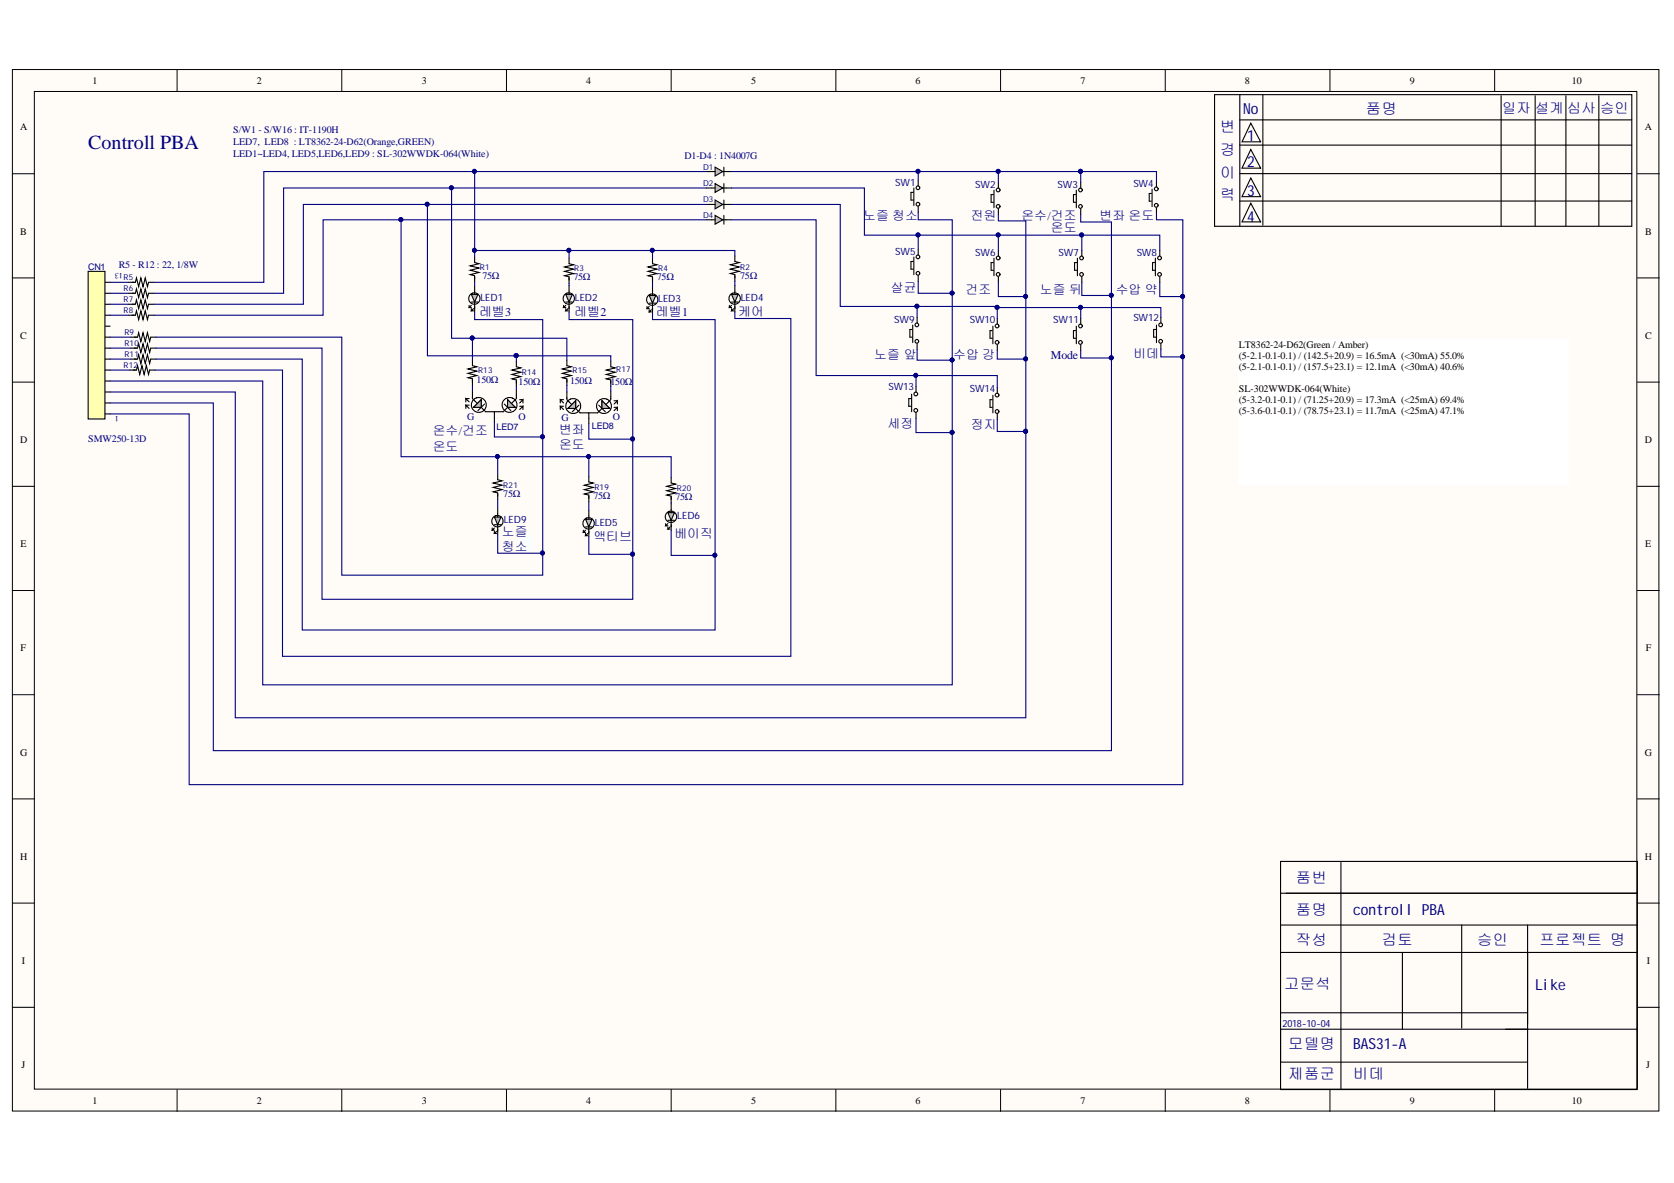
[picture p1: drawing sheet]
<svg xmlns="http://www.w3.org/2000/svg" width="297mm" height="210mm" viewBox="0 0 297 210" stroke-linecap="round" stroke-linejoin="round" font-family="sans-serif">
<g fill="#fffcf8" stroke="#000" stroke-width=".18">
<path d="M2.2 12.3h292.2v184.8h-292.2z"/>
<path d="M6.1 16.2h284.3v177h-284.3z"/>
</g>
<g fill="none" stroke="#000" stroke-width=".18">
<path d="M31.4 12.3v3.9M60.6 12.3v3.9M89.9 12.3v3.9M119.1 12.3v3.9M148.3 12.3v3.9M177.5 12.3v3.9M206.8 12.3v3.9M236 12.3v3.9M265.2 12.3v3.9M2.2 30.8h3.9M290.5 30.8h3.9M2.2 49.3h3.9"/>
<path d="M290.5 49.3h3.9M2.2 67.8h3.9M290.5 67.8h3.9M2.2 86.3h3.9M290.5 86.3h3.9M2.2 104.8h3.9M290.5 104.8h3.9M2.2 123.3h3.9M290.5 123.3h3.9M2.2 141.8h3.9M290.5 141.8h3.9M2.2 178.7h3.9"/>
<path d="M2.2 160.2h3.9M290.5 178.7h3.9M290.5 160.2h3.9M31.4 193.3v3.9M60.6 193.3v3.9M89.9 193.3v3.9M119.1 193.3v3.9M148.3 193.3v3.9M177.5 193.3v3.9M206.8 193.3v3.9M236 193.3v3.9M265.2 193.3v3.9"/>
</g>
<g fill="none" stroke="#000" stroke-width=".19">
<path d="M215.5 16.8h74v23.3h-74zM220 16.8v23.3M224.1 16.8v23.2M266.4 17v23.1M272.4 17v23.1M277.9 17v23.1M283.7 17v23.1M220 21.3h69.5M220 25.7h69.5M220 30.8h69.5M220 35.7h69.5M221.9 21.9l1.8 3.3h-3.3z"/>
<path d="M221.9 26.5l1.8 3.3h-3.3zM221.9 31.6l1.8 3.3h-3.3zM221.9 36.1l1.8 3.3h-3.3zM84.2 50.7v.9M84.2 54.4v.9M227.2 158.5h63.3M237.9 153v40.3M227.2 169h43.9v13.6h-43.9v5.9h43.9M227.2 179.7h43.9M227.2 164.1h63.3M248.8 169v13.6M259.4 164.1v18.3"/>
<path d="M271.1 164.1v17.5M271.1 169h19.4M267.2 182.6h23.3M271.1 182.4v10.7M290.5 193.1v-40.3h-63.3v40.5h63.3"/>
</g>
<path d="M83.6 52.2h1.2l-.6 1.4z" fill="#c0c0c0"/>
<g fill="none" stroke="#000" stroke-width=".19">
<path d="M83.2 54.2v.4M83.6 52.2h1.2l-.6 1.4zM83.6 54.2l-.4 .4h.4M83.6 53.6h1.2M83.6 54.8v.4M84 54.8l-.4 .4h.4M84.2 51.6v.6M84.2 53.6v1.2M83.8 69.4v.9M84 72.3l1.4-1.4v1.4zM84.2 71.1l1.6 1.6M84.5 70.6a1.32 1.32 0 0 1 1.8 1.4 1.32 1.32 0 0 1-2 1 1.32 1.32 0 0 1-.2-2.2l.4-.2"/>
<path d="M86 71.7l-1.2 1.2M87.7 74v1"/>
<circle cx="84.2" cy="53" r="1.01"/>
</g>
<path d="M84 72.3l1.4-1.4v1.4z" fill="#c0c0c0"/>
<g fill="none" stroke="#000" stroke-width=".19">
<path d="M82.7 71.3v-.6l.5 .6M82.7 72.5v-.6l.5 .6M82.7 70.7h.5M82.7 71.9h.5M83.8 70.5v.2l.4 .4M84 72.3l1.4-1.4v1.4zM85.8 72.7l.4 .4M89.5 71.7l1.2 1.2M90.1 70.9l1.3 1.4h-1.3zM91.2 71.1l-1.5 1.6M91.6 69.2v.9"/>
<circle cx="90.4" cy="71.8" r="1.32"/>
</g>
<path d="M90.1 70.9l1.3 1.4h-1.3z" fill="#c0c0c0"/>
<g fill="none" stroke="#000" stroke-width=".19">
<path d="M83.8 70.3v.2M86.2 73.1h1.5v.9M89.7 72.7l-.4 .4h-1.6M90.1 70.9l1.3 1.4h-1.3zM91.6 70.1v.6l-.4 .4M92.2 71.5l.6-.6v.6M92.2 72.7l.6-.6v.6M92.2 70.9h.6M92.2 72.1h.6M100.6 69.6v.9M100.8 72.5l1.3-1.4v1.4zM101 71.3l1.5 1.6"/>
<path d="M101.3 70.8a1.32 1.32 0 0 1 1.7 1.3 1.32 1.32 0 0 1-1.9 1.1 1.32 1.32 0 0 1-.2-2.2l.3-.2M102.7 71.9l-1.1 1.2M104.5 74.2v1"/>
</g>
<path d="M100.8 72.5l1.3-1.4v1.4z" fill="#c0c0c0"/>
<g fill="none" stroke="#000" stroke-width=".19">
<path d="M99.4 71.5v-.6l.6 .6M99.4 72.7v-.6l.6 .6M99.4 70.9h.6M99.4 72.1h.6M100.6 70.7v.2l.4 .4M100.8 72.5l1.3-1.4v1.4zM102.5 72.9l.4 .4M106.2 71.9l1.2 1.2M106.8 71.1l1.4 1.4h-1.4zM108 71.3l-1.6 1.6M108.4 69.4v.9"/>
<circle cx="107.2" cy="72" r="1.32"/>
</g>
<path d="M106.8 71.1l1.4 1.4h-1.4z" fill="#c0c0c0"/>
<g fill="none" stroke="#000" stroke-width=".19">
<path d="M18.6 50.1h.9M18.6 59.8h.9M18.6 57.9h.9M18.6 55.9h.9M18.6 54h.9M18.6 52h.9M22.9 50.1h1.1l.2-.8 .4 1.6 .4-1.6 .4 1.6 .4-1.6 .4 1.6 .2-.8h.9M18.6 71.5h.9M18.6 73.4h.9M18.6 69.6h.9M18.6 67.6h.9M18.6 65.7h.9"/>
<path d="M18.6 63.7h.9M18.6 61.8h.9M100.6 70.5v.2M102.9 73.3h1.6v.9M106.4 72.9l-.4 .4h-1.5M106.8 71.1l1.4 1.4h-1.4zM108.4 70.3v.6l-.4 .4M109 71.7l.5-.6v.6M109 72.9l.5-.6v.6M109 71.1h.5M109 72.3h.5"/>
</g>
<path d="M15.6 48.1h3v26.2h-3z" fill="#ffffb0" stroke="#000" stroke-width=".19"/>
<path d="M125.3 30.4h1M128.8 30.4h1M84.2 45.6v1l.8 .2-1.6 .4 1.6 .4-1.6 .4 1.6 .3-1.6 .4 .8 .2v1.2" fill="none" stroke="#000" stroke-width=".19"/>
<path d="M126.9 29.7l1.4 .7-1.4 .8z" fill="#c0c0c0"/>
<path d="M125.3 33.4h1M126.3 30.4h.6M126.9 29.7l1.4 .7-1.4 .8zM128.3 30.4h.5M128.4 29.7v1.5M128.8 33.4h1" fill="none" stroke="#000" stroke-width=".19"/>
<path d="M126.9 32.6l1.4 .8-1.4 .7z" fill="#c0c0c0"/>
<path d="M125.3 36.3h1M126.3 33.4h.6M126.9 32.6l1.4 .8-1.4 .7zM128.3 33.4h.5M128.4 32.6v1.5M128.8 36.3h1" fill="none" stroke="#000" stroke-width=".19"/>
<path d="M126.9 35.5l1.4 .8-1.4 .8z" fill="#c0c0c0"/>
<path d="M125.3 39h1M126.3 36.3h.6M126.9 35.5l1.4 .8-1.4 .8zM128.3 36.3h.5M128.4 35.5v1.6M128.8 39h1" fill="none" stroke="#000" stroke-width=".19"/>
<path d="M126.9 38.2l1.4 .8-1.4 .8z" fill="#c0c0c0"/>
<path d="M126.3 39h.6M126.9 38.2l1.4 .8-1.4 .8zM128.3 39h.5M128.4 38.2v1.6M101 50.7v.9M101 54.4v.9" fill="none" stroke="#000" stroke-width=".19"/>
<path d="M100.4 52.2h1.2l-.6 1.4z" fill="#c0c0c0"/>
<path d="M100 54.2v.4M100.4 52.2h1.2l-.6 1.4zM100.4 54.2l-.4 .4h.4M100.4 53.6h1.2M100.4 54.8v.4M100.6 52a1.01 1.01 0 0 1 1.3 1 1.01 1.01 0 0 1-1.4 .9 1.01 1.01 0 0 1-.3-1.7l.4-.2M100.8 54.8l-.4 .4h.4M101 51.6v.6M101 53.6v1.2M115.8 50.9v.9M115.8 54.6v.9" fill="none" stroke="#000" stroke-width=".19"/>
<path d="M115.2 52.4h1.2l-.6 1.4z" fill="#c0c0c0"/>
<path d="M114.8 54.4v.4M115.2 52.4h1.2l-.6 1.4zM115.2 54.4l-.4 .4h.4M115.2 53.8h1.2M115.2 55v.3M115.4 52.2a1.01 1.01 0 0 1 1.3 1 1.01 1.01 0 0 1-1.4 .9 1.01 1.01 0 0 1-.3-1.7l.4-.2M115.6 55l-.4 .3h.4M115.8 51.8v.6M115.8 53.8v1.2M119.1 89.4v1M119.1 93.1v1" fill="none" stroke="#000" stroke-width=".19"/>
<path d="M118.5 91h1.2l-.6 1.3z" fill="#c0c0c0"/>
<g fill="none" stroke="#000" stroke-width=".19">
<path d="M104.5 90.6v.9M104.5 94.3v.9M118.1 92.9v.4M118.5 91h1.2l-.6 1.3zM118.5 92.9l-.4 .4h.4M118.5 92.3h1.2M118.5 93.5v.4M118.9 93.5l-.4 .4h.4M119.1 90.4v.6M119.1 92.3v1.2"/>
<circle cx="119.1" cy="91.7" r="1.01"/>
</g>
<path d="M103.9 92.1h1.2l-.6 1.4z" fill="#c0c0c0"/>
<g fill="none" stroke="#000" stroke-width=".19">
<path d="M22.9 52h1.1l.2-.7 .4 1.5 .4-1.5 .4 1.5 .4-1.5 .4 1.5 .2-.8h.9M22.9 54h1.1l.2-.8 .4 1.6 .4-1.6 .4 1.6 .4-1.6 .4 1.6 .2-.8h.9M22.9 55.9h1.1l.2-.7 .4 1.5 .4-1.5 .4 1.5 .4-1.5 .4 1.5 .2-.8h.9M23.2 59.8h1.2l.2-.8 .4 1.6 .4-1.6 .4 1.6 .4-1.6 .4 1.6 .1-.8h1M101 45.8v1l.8 .2-1.6 .4 1.6 .4-1.6 .3 1.6 .4-1.6 .4 .8 .2v1.2M115.8 45.8v1l.8 .2-1.6 .4 1.6 .4-1.6 .3 1.6 .4-1.6 .4 .8 .2v1.2M130.4 50.7v.9M130.4 54.4v.9M23.2 61.8h1.2l.2-.8 .4 1.5 .4-1.5 .4 1.5 .4-1.5 .4 1.5 .1-.7h1M23.2 63.7h1.2l.2-.8 .4 1.6 .4-1.6 .4 1.6 .4-1.6 .4 1.6 .1-.8h1M83.8 63.9v1l.8 .2-1.5 .4 1.5 .4-1.5 .3 1.5 .4-1.5 .4 .7 .2v1.2M91.6 64.1v1l.8 .2-1.6 .4 1.6 .4-1.6 .3 1.6 .4-1.6 .4 .8 .2v1.2"/>
<path d="M100.6 63.9v1l.8 .2-1.6 .4 1.6 .4-1.6 .3 1.6 .4-1.6 .4 .8 .2v1.2M108.4 64.1v1l.8 .2-1.6 .4 1.6 .4-1.6 .3 1.6 .4-1.6 .4 .8 .2v1.2M103.5 94.1v.4M103.9 92.1h1.2l-.6 1.4zM103.9 94.1l-.4 .4h.4M103.9 93.5h1.2M103.9 94.7v.3M104.1 91.9a1.01 1.01 0 0 1 1.4 1 1.01 1.01 0 0 1-1.5 .9 1.01 1.01 0 0 1-.3-1.7l.4-.2M104.3 94.7l-.4 .3h.4M104.5 84.5v1l.8 .2-1.6 .4 1.6 .4-1.6 .4 1.6 .4-1.6 .4 .8 .1v1.2M104.5 91.5v.6M104.5 93.5v1.2"/>
<path d="M119.1 84.7v1l.8 .2-1.6 .4 1.6 .4-1.6 .4 1.6 .4-1.6 .3 .8 .2v1.2"/>
</g>
<path d="M129.8 52.2h1.2l-.6 1.4z" fill="#c0c0c0"/>
<g fill="none" stroke="#000" stroke-width=".19">
<path d="M162 34.1h-.4v1.4h.4M162.2 33.4v3.1M162.9 32v1M162.9 36.7v.9M176.3 34.5h-.4v1.4h.4M176.4 33.7v3.2M177.2 32.4v1M177.2 37.1v.9M190.9 34.5h-.4v1.4h.4M191 33.7v3.2M191.8 32.4v1M191.8 37.1v.9"/>
<path d="M204.3 34.3h-.4v1.4h.4M204.4 33.6v3.1M205.2 32.2v1M205.2 36.9v.9M129.4 54.2v.4M129.8 52.2h1.2l-.6 1.4zM129.8 54.2l-.4 .4h.4M129.8 53.6h1.2M129.8 54.8v.4M130.2 54.8l-.4 .4h.4M130.4 45.4v1l.8 .2-1.6 .4 1.6 .4-1.6 .4 1.6 .3-1.6 .4 .8 .2v1.2M130.4 51.6v.6"/>
<path d="M130.4 53.6v1.2M161.8 58.5h-.4v1.3h.4M162 57.7v3.1M162 46.4h-.4v1.4h.4M162.2 45.6v3.1M162.7 56.3v1M162.9 44.3v.9M162.9 48.9v1M176.1 58.7h-.4v1.3h.4M176.2 57.9v3.1M176.3 46.6h-.4v1.4h.4M176.4 45.8v3.1"/>
<path d="M177 56.5v1M177.2 44.4v1M177.2 49.1v1M190.9 58.7h-.4v1.3h.4M191 57.9v3.1M191.1 46.6h-.4v1.4h.4M191.2 45.8v3.1M191.8 56.5v1M192 44.4v1M192 49.1v1M204.9 46.6h-.4v1.4h.4M205 45.8v3.1"/>
<path d="M205.1 58.5h-.4v1.3h.4M205.2 57.7v3.1M205.8 44.4v1M205.8 49.1v1M206 56.3v1M23 65.7h1.2l.2-.8 .4 1.5 .4-1.5 .4 1.5 .4-1.5 .4 1.5 .2-.7h.9M161.6 70.7h-.3v1.4h.3M161.8 69.9v3.2M162.5 68.6v1M162.5 73.3v.9M162.7 61v1M176.1 70.9h-.4v1.4h.4"/>
<path d="M176.2 70.1v3.2M177 61.2v1M177 68.8v.9M177 73.4v1M191.8 61.2v1M206 61v1M88.3 90.2v1M88.3 93.9v1"/>
<circle cx="162.9" cy="36.2" r=".33"/>
<circle cx="162.9" cy="33.3" r=".33"/>
<circle cx="177.1" cy="36.6" r=".33"/>
<circle cx="177.1" cy="33.7" r=".33"/>
<circle cx="191.7" cy="33.7" r=".33"/>
<circle cx="191.7" cy="36.6" r=".33"/>
<circle cx="205.2" cy="36.4" r=".33"/>
<circle cx="205.2" cy="33.5" r=".33"/>
<circle cx="130.4" cy="53" r="1.01"/>
<circle cx="162.7" cy="57.6" r=".33"/>
<circle cx="162.9" cy="45.6" r=".33"/>
<circle cx="162.9" cy="48.5" r=".33"/>
<circle cx="176.9" cy="57.8" r=".33"/>
<circle cx="177.1" cy="45.8" r=".33"/>
<circle cx="177.1" cy="48.7" r=".33"/>
<circle cx="191.7" cy="57.8" r=".33"/>
<circle cx="191.9" cy="45.8" r=".33"/>
<circle cx="191.9" cy="48.7" r=".33"/>
<circle cx="205.8" cy="45.8" r=".33"/>
<circle cx="205.8" cy="48.7" r=".33"/>
<circle cx="205.9" cy="57.6" r=".33"/>
<circle cx="162.5" cy="72.8" r=".33"/>
<circle cx="162.5" cy="69.9" r=".33"/>
<circle cx="162.7" cy="60.6" r=".33"/>
<circle cx="176.9" cy="70.1" r=".33"/>
<circle cx="176.9" cy="60.8" r=".33"/>
<circle cx="176.9" cy="73" r=".33"/>
<circle cx="191.7" cy="60.8" r=".33"/>
<circle cx="205.9" cy="60.6" r=".33"/>
</g>
<path d="M92.2 95h2.3v2.9h-2.3z" fill="#f0ffff" stroke="#f0ffff" stroke-width=".18"/>
<path d="M87.7 91.7h1.2l-.6 1.4z" fill="#c0c0c0"/>
<g fill="none" stroke="#000" stroke-width=".19">
<path d="M87.3 93.7v.4M87.7 91.7h1.2l-.6 1.4zM87.7 93.7l-.4 .4h.4M87.7 93.1h1.2M87.7 94.3v.4M88.1 94.3l-.4 .4h.4M88.3 84.1v1l.8 .2-1.6 .4 1.6 .4-1.6 .4 1.6 .4-1.6 .4 .8 .2v1.1M88.3 91.2v.5M88.3 93.1v1.2"/>
<circle cx="88.3" cy="92.5" r="1.01"/>
</g>
<path d="M219.8 60.2h58.6v25.8h-58.6z" fill="#fff" stroke="#fff" stroke-width=".18"/>
<g fill="none" stroke="#000080" stroke-width=".19">
<path d="M71.2 39v42h33.3v3.5M75.8 36.3v26.8h15.8M80.1 33.4v26.6h3.7M84.2 30.4v15.2M125.3 30.4h-78.5v19.7h-19.5M125.3 33.4h-75v18.6h-23M125.3 36.3h-71.5v17.7h-26.5M125.3 39h-68v16.9h-30M129.8 36.3h19.3v18.1h27.9v.2h29v1.7M129.8 33.4h23.6v8.3h52.4v2.7M129.8 39h15v27.6h32.2v2.2M129.8 30.4h62"/>
<path d="M162.9 37.6v1.4h6.1v24.9h-6.3v-1.9M162.9 30.4v1.6M177.2 38v1.2h4.8v13.4h-4.8v-2.5M177.2 30.4v2M191.8 30.4h13.4v1.8M191.8 38v1.4h5.4v24.1h-5.4v-1.3M191.8 30.4v2M205.2 37.8v1.2h4.7v100.2h-176.3v-65.8h-14.1M19.5 50.1h3.4M19.5 52h3.4M19.5 54h3.4M19.5 55.9h3.4"/>
<path d="M19.5 59.8h3.7M84.2 55.3v1.4h12.1v45.4h-35.7v-42.3h-32.9M84.2 44.4h31.6v1.4M84.2 50.1v.6M101 55.3v1.4h11.3v49.6h-55.2v-44.5h-29.4M101 44.4v1.4M101 50.3v.4M115.8 55.5v1.2h11.1v55.1h-73.3v-48.1h-25.9M115.8 44.4h14.6v1M115.8 50.3v.6M130.4 55.3v1.2h9.9v60h-90.2v-50.8h-22.6M130.4 49.9v.8"/>
<path d="M162.7 54.4v1.9M162.9 49.9v2.1h6.1M162.9 41.7v2.6M177 54.6v1.9M177.2 41.7v2.7M182 52.6v24M191.8 54.6v1.9M192 50.1v2.3h5.2M192 41.7v2.7M205.8 50.1v2.5h4.1M19.5 69.6h22.2v57.8h140.3v-50.8M19.5 67.6h27.1v53.9h122.4v-44.7"/>
<path d="M19.5 61.8h3.7M19.5 63.7h3.7M19.5 65.7h3.5M83.8 60h16.8v3.9M83.8 60v3.9M83.8 68.4v1M87.7 75v2.5h8.6M91.6 63.1h16.8v1M91.6 63.1v1M91.6 68.6v.6M100.6 68.4v1.2M104.5 75.2v2.7h7.8"/>
<path d="M108.4 68.6v.8M162.5 66.6v2M169 63.9v12.9h-6.5v-2.6M177 62.2v1.5h5M177 74.4v2.2h5M197.2 63.5v69.7h-159.3v-61.7h-18.4M206 62v1.3h3.9M88.3 94.9v3.3h8M88.3 81v3.1M88.3 88.6v1.6M104.5 95.2v3.2h7.8M104.5 81h14.6v3.7"/>
<path d="M104.5 89v1.6M119.1 94.1v4.4h7.8M119.1 89.2v.2"/>
</g>
<g fill="#000080" stroke="#000080" stroke-width=".18">
<circle cx="162.9" cy="41.7" r=".35"/>
<circle cx="162.7" cy="54.3" r=".35"/>
<circle cx="176.9" cy="54.5" r=".35"/>
<circle cx="191.7" cy="54.5" r=".35"/>
<circle cx="84.2" cy="30.4" r=".35"/>
<circle cx="84.2" cy="44.4" r=".35"/>
<circle cx="100.9" cy="44.4" r=".35"/>
<circle cx="83.8" cy="60" r=".35"/>
<circle cx="75.8" cy="36.2" r=".35"/>
<circle cx="91.6" cy="63.1" r=".35"/>
<circle cx="80.1" cy="33.3" r=".35"/>
<circle cx="96.2" cy="77.5" r=".35"/>
<circle cx="112.2" cy="77.9" r=".35"/>
<circle cx="112.2" cy="98.3" r=".35"/>
<circle cx="209.8" cy="52.6" r=".35"/>
<circle cx="182" cy="63.7" r=".35"/>
<circle cx="209.8" cy="63.3" r=".35"/>
<circle cx="104.4" cy="81" r=".35"/>
<circle cx="126.8" cy="98.5" r=".35"/>
<circle cx="71.1" cy="39" r=".35"/>
<circle cx="96.2" cy="98.1" r=".35"/>
<circle cx="197.2" cy="52.4" r=".35"/>
<circle cx="182" cy="76.5" r=".35"/>
<circle cx="182" cy="52.6" r=".35"/>
<circle cx="168.9" cy="52" r=".35"/>
<circle cx="168.9" cy="63.9" r=".35"/>
<circle cx="168.9" cy="76.7" r=".35"/>
<circle cx="115.7" cy="44.4" r=".35"/>
<circle cx="197.2" cy="63.5" r=".35"/>
<circle cx="88.3" cy="81" r=".35"/>
<circle cx="191.7" cy="30.4" r=".35"/>
<circle cx="191.9" cy="41.7" r=".35"/>
<circle cx="177.1" cy="41.7" r=".35"/>
<circle cx="177.1" cy="30.4" r=".35"/>
<circle cx="162.5" cy="66.6" r=".35"/>
<circle cx="162.9" cy="30.4" r=".35"/>
</g>
<text font-size="3.5" fill="#000080" x="15.6" y="26.4">Controll PBA</text>
<g font-size="2.7" fill="#000080">
<text x="216.5" y="23.4">변</text>
<text x="220.6" y="20.3">No</text>
<text x="242.4" y="20.3">품명</text>
<text x="216.5" y="27.5">경</text>
<text x="221.3" y="25">1</text>
<text x="221.3" y="29.7">2</text>
<text x="216.5" y="31.6">이</text>
<text x="216.5" y="35.5">력</text>
<text x="221.3" y="34.7">3</text>
<text x="221.3" y="39.4">4</text>
<text x="230" y="156.7">품번</text>
<text x="230" y="162.4">품명</text>
<text x="230" y="167.6">작성</text>
<text x="240.1" y="162.4">controll PBA</text>
<text x="245.2" y="167.6">검토</text>
<text x="262.1" y="167.6">승인</text>
<text x="273.2" y="167.6">프로젝트 명</text>
<text x="227.8" y="175.4">고문석</text>
<text x="272.4" y="175.6">Like</text>
<text x="228.6" y="186.1">모델명</text>
<text x="228.6" y="191.4">제품군</text>
<text x="240.1" y="186.1">BAS31-A</text>
<text x="240.1" y="191.4">비데</text>
</g>
<g font-size="2.5" fill="#000080">
<text x="266.6" y="20.1">일자</text>
<text x="272.4" y="20.1">설계</text>
<text x="278.1" y="20.1">심사</text>
<text x="283.9" y="20.1">승인</text>
</g>
<g font-size="2.3" fill="#000080">
<text x="153.2" y="39.1">노즐 청소</text>
<text x="172.3" y="39">전원</text>
<text x="181.2" y="39">온수/건조</text>
<text x="186.5" y="41.2">온도</text>
<text x="195.1" y="39">변좌 온도</text>
<text x="158.1" y="51.8">살균</text>
<text x="171.3" y="52.1">건조</text>
<text x="184.5" y="52.1">노즐 뒤</text>
<text x="198" y="52.1">수압 약</text>
<text x="85" y="56">레벨3</text>
<text x="101.9" y="56">레벨2</text>
<text x="116.4" y="56">레벨1</text>
<text x="131" y="56">케어</text>
<text x="155.1" y="63.6">노즐 앞</text>
<text x="169.1" y="63.6">수압 강</text>
<text x="201.1" y="63.5">비데</text>
<text x="76.8" y="77.2">온수/건조</text>
<text x="99.2" y="77.1">변좌</text>
<text x="157.5" y="75.9">세정</text>
<text x="172.3" y="76.1">정지</text>
<text x="76.8" y="80">온도</text>
<text x="99.2" y="79.6">온도</text>
<text x="89.1" y="95.1">노즐</text>
<text x="105.3" y="96">액티브</text>
<text x="119.7" y="95.4">베이직</text>
<text x="89.1" y="97.7">청소</text>
</g>
<text font-size="2.1" fill="#000080" x="186.5" y="63.6">Mode</text>
<g font-size="1.8">
<text x="16.4" y="14.9">1</text>
<text x="45.6" y="14.9">2</text>
<text x="74.8" y="14.9">3</text>
<text x="104" y="14.9">4</text>
<text x="133.3" y="14.9">5</text>
<text x="162.5" y="14.9">6</text>
<text x="191.7" y="14.9">7</text>
<text x="220.9" y="14.9">8</text>
<text x="250.2" y="14.9">9</text>
<text x="278.9" y="14.9">10</text>
<text x="3.6" y="23.2">A</text>
<text x="291.9" y="23.2">A</text>
<text x="3.6" y="41.7">B</text>
<text x="291.9" y="41.7">B</text>
<text x="3.6" y="60.2">C</text>
<text x="219.8" y="61.8">LT8362-24-D62(Green / Amber)</text>
<text x="219.8" y="63.7">(5-2.1-0.1-0.1) / (142.5+20.9) = 16.5mA (&lt;30mA) 55.0%</text>
<text x="219.8" y="65.7">(5-2.1-0.1-0.1) / (157.5+23.1) = 12.1mA (&lt;30mA) 40.6%</text>
<text x="291.9" y="60.2">C</text>
<text x="219.8" y="69.5">SL-302WWDK-064(White)</text>
<text x="219.8" y="71.5">(5-3.2-0.1-0.1) / (71.25+20.9) = 17.3mA (&lt;25mA) 69.4%</text>
<text x="219.8" y="73.4">(5-3.6-0.1-0.1) / (78.75+23.1) = 11.7mA (&lt;25mA) 47.1%</text>
<text x="3.6" y="78.6">D</text>
<text x="291.9" y="78.6">D</text>
<text x="3.6" y="97.1">E</text>
<text x="291.9" y="97.1">E</text>
<text x="3.6" y="115.6">F</text>
<text x="292" y="115.6">F</text>
<text x="3.6" y="134.1">G</text>
<text x="291.9" y="134.1">G</text>
<text x="3.6" y="152.6">H</text>
<text x="291.9" y="152.6">H</text>
<text x="3.9" y="171">I</text>
<text x="292.2" y="171">I</text>
<text x="3.8" y="189.5">J</text>
<text x="292.1" y="189.5">J</text>
<text x="16.4" y="195.9">1</text>
<text x="45.6" y="195.9">2</text>
<text x="74.8" y="195.9">3</text>
<text x="104" y="195.9">4</text>
<text x="133.3" y="195.9">5</text>
<text x="162.5" y="195.9">6</text>
<text x="191.7" y="195.9">7</text>
<text x="220.9" y="195.9">8</text>
<text x="250.2" y="195.9">9</text>
<text x="278.9" y="195.9">10</text>
</g>
<g font-size="1.8" fill="#000080">
<text x="41.4" y="23.7">S/W1 - S/W16 : IT-1190H</text>
<text x="41.4" y="25.8">LED7, LED8 : LT8362-24-D62(Orange,GREEN)</text>
<text x="41.4" y="27.9">LED1~LED4, LED5,LED6,LED9 : SL-302WWDK-064(White)</text>
<text x="121.4" y="28.1">D1-D4 : 1N4007G</text>
<text x="158.8" y="33">SW1</text>
<text x="173" y="33.3">SW2</text>
<text x="187.7" y="33.3">SW3</text>
<text x="201.1" y="33.1">SW4</text>
<text x="21.1" y="47.6">R5 - R12 : 22, 1/8W</text>
<text x="158.8" y="45.2">SW5</text>
<text x="173" y="45.4">SW6</text>
<text x="187.8" y="45.4">SW7</text>
<text x="201.7" y="45.4">SW8</text>
<text x="85.2" y="53.4">LED1</text>
<text x="85.6" y="49.5">75Ω</text>
<text x="101.7" y="49.7">75Ω</text>
<text x="102" y="53.4">LED2</text>
<text x="116.5" y="49.7">75Ω</text>
<text x="116.8" y="53.6">LED3</text>
<text x="131.3" y="49.5">75Ω</text>
<text x="131.4" y="53.4">LED4</text>
<text x="158.7" y="57.3">SW9</text>
<text x="172.1" y="57.3">SW10</text>
<text x="186.9" y="57.3">SW11</text>
<text x="201.1" y="57">SW12</text>
<text x="84.6" y="68">150Ω</text>
<text x="92" y="68.4">150Ω</text>
<text x="101.1" y="68.2">150Ω</text>
<text x="108.3" y="68.4">150Ω</text>
<text x="157.6" y="69.3">SW13</text>
<text x="172.1" y="69.5">SW14</text>
<text x="82.9" y="74.6">G</text>
<text x="92" y="74.4">O</text>
<text x="99.6" y="74.8">G</text>
<text x="108.8" y="74.6">O</text>
<text x="15.6" y="78.5">SMW250-13D</text>
<text x="89.3" y="88.2">75Ω</text>
<text x="105.3" y="88.5">75Ω</text>
<text x="119.8" y="88.6">75Ω</text>
<text x="89.4" y="92.9">LED9</text>
<text x="105.5" y="93.3">LED5</text>
<text x="120.2" y="92.1">LED6</text>
<text x="227.6" y="182.2">2018-10-04</text>
</g>
<g font-size="1.6" fill="#000080">
<text x="15.6" y="47.8">CN1</text>
<text x="88.1" y="76.2">LED7</text>
<text x="105" y="76">LED8</text>
</g>
<g font-size="1.4" fill="#000080">
<text x="124.7" y="30.1">D1</text>
<text x="124.7" y="33">D2</text>
<text x="124.7" y="35.9">D3</text>
<text x="124.7" y="38.6">D4</text>
<text x="85.2" y="48">R1</text>
<text x="131.3" y="47.8">R2</text>
<text x="21.8" y="48.4" transform="rotate(-180 21.8 48.4)">13</text>
<text x="21.9" y="49.8">R5</text>
<text x="21.9" y="51.7">R6</text>
<text x="21.9" y="53.7">R7</text>
<text x="101.9" y="48.2">R3</text>
<text x="116.8" y="48.2">R4</text>
<text x="21.9" y="55.6">R8</text>
<text x="22.1" y="59.5">R9</text>
<text x="21.9" y="65.3">R12</text>
<text x="22.1" y="61.4">R10</text>
<text x="22.1" y="63.4">R11</text>
<text x="84.8" y="66.2">R13</text>
<text x="92.6" y="66.5">R14</text>
<text x="101.6" y="66.2">R15</text>
<text x="109.4" y="66.1">R17</text>
<text x="21.1" y="73.8" transform="rotate(-180 21.1 73.8)">1</text>
<text x="89.3" y="86.5">R21</text>
<text x="105.5" y="86.9">R19</text>
<text x="120.1" y="87.1">R20</text>
</g>
</svg>
